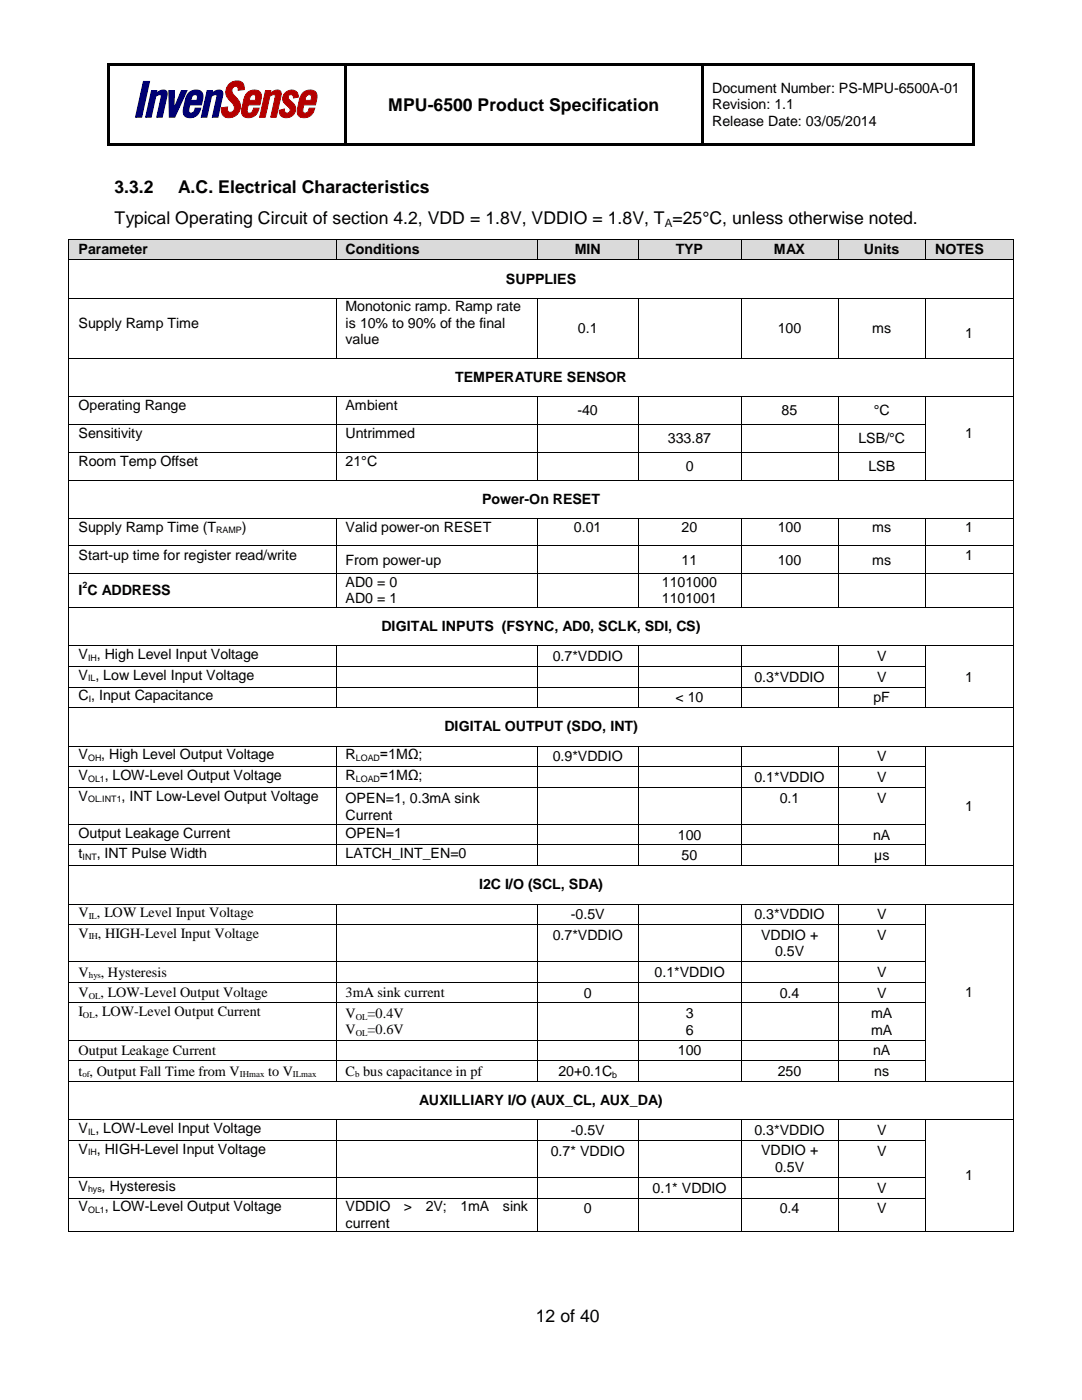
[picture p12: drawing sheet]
<svg xmlns="http://www.w3.org/2000/svg" width="216mm" height="279mm" viewBox="0 0 216 279" stroke-linecap="round" stroke-linejoin="round" font-family="sans-serif">
<g fill="#000">
<path d="M21.4 12.7h.5v.6h-.5z" fill-rule="evenodd"/>
<path d="M21.4 12.7h.5v.5h-.5z" fill-rule="evenodd"/>
<path d="M21.9 12.7h46.8v.5h-46.8z" fill-rule="evenodd"/>
<path d="M68.7 12.7h.5v.5h-.5z" fill-rule="evenodd"/>
<path d="M69.2 12.7h70.8v.5h-70.8z" fill-rule="evenodd"/>
<path d="M140 12.7h.5v.5h-.5z" fill-rule="evenodd"/>
<path d="M140.5 12.7h53.5v.5h-53.5z" fill-rule="evenodd"/>
<path d="M194 12.7h.5v.6h-.5z" fill-rule="evenodd"/>
<path d="M194 12.7h.5v.5h-.5z" fill-rule="evenodd"/>
<path d="M21.4 13.3h.5v15.3h-.5z" fill-rule="evenodd"/>
<path d="M21.4 28.6h.5v.5h-.5z" fill-rule="evenodd"/>
<path d="M21.4 28.6h.5v.5h-.5z" fill-rule="evenodd"/>
<path d="M21.9 28.6h46.8v.5h-46.8z" fill-rule="evenodd"/>
<path d="M68.7 13.3h.5v15.3h-.5z" fill-rule="evenodd"/>
<path d="M68.7 28.6h.5v.5h-.5z" fill-rule="evenodd"/>
<path d="M69.2 28.6h70.8v.5h-70.8z" fill-rule="evenodd"/>
<path d="M140 13.3h.5v15.3h-.5z" fill-rule="evenodd"/>
<path d="M140 28.6h.5v.5h-.5z" fill-rule="evenodd"/>
<path d="M140.5 28.6h53.5v.5h-53.5z" fill-rule="evenodd"/>
<path d="M194 13.3h.5v15.3h-.5z" fill-rule="evenodd"/>
<path d="M194 28.6h.5v.5h-.5z" fill-rule="evenodd"/>
<path d="M194 28.6h.5v.5h-.5z" fill-rule="evenodd"/>
</g>
<path d="M68.7 13.2l.5 .1zM140 13.2l.5 .1z" fill="#000"/>
<g fill="#dadada">
<path d="M13.8 47.8h1.9v3.9h-1.9z" fill-rule="evenodd"/>
<path d="M65.2 47.8h1.8v3.9h-1.8z" fill-rule="evenodd"/>
<path d="M67.1 47.8h1.9v3.9h-1.9z" fill-rule="evenodd"/>
<path d="M105.3 47.8h1.8v3.9h-1.8z" fill-rule="evenodd"/>
<path d="M107.3 47.8h1.8v3.9h-1.8z" fill-rule="evenodd"/>
<path d="M125.4 47.8h1.9v3.9h-1.9z" fill-rule="evenodd"/>
<path d="M127.4 47.8h1.8v3.9h-1.8z" fill-rule="evenodd"/>
<path d="M146 47.8h1.8v3.9h-1.8z" fill-rule="evenodd"/>
<path d="M148 47.8h1.8v3.9h-1.8z" fill-rule="evenodd"/>
<path d="M165.3 47.8h1.8v3.9h-1.8z" fill-rule="evenodd"/>
<path d="M167.3 47.8h1.8v3.9h-1.8z" fill-rule="evenodd"/>
<path d="M182.8 47.8h1.8v3.9h-1.8z" fill-rule="evenodd"/>
<path d="M184.8 47.8h1.8v3.9h-1.8z" fill-rule="evenodd"/>
<path d="M200.2 47.8h1.9v3.9h-1.9z" fill-rule="evenodd"/>
</g>
<g fill="#dadada">
<path d="M15.7 47.8h49.5v3.9h-49.5z"/>
<path d="M69 47.8h36.3v3.9h-36.3z"/>
<path d="M109.1 47.8h16.3v3.9h-16.3z"/>
<path d="M129.2 47.8h16.8v3.9h-16.8z"/>
<path d="M149.8 47.8h15.5v3.9h-15.5z"/>
<path d="M169.1 47.8h13.7v3.9h-13.7z"/>
<path d="M186.6 47.8h13.6v3.9h-13.6z"/>
</g>
<g fill="#000">
<path d="M13.7 47.6h.1v.2h-.1zM13.7 51.7h.1v.2h-.1zM13.7 59.4h.1v.2h-.1zM67 47.6h.1v.2h-.1zM67 51.7h.1v.2h-.1zM67 59.4h.1v.2h-.1zM107.1 47.6h.2v.2h-.2zM107.1 51.7h.2v.2h-.2zM107.1 59.4h.2v.2h-.2zM127.3 47.6h.1v.2h-.1zM127.3 51.7h.1v.2h-.1zM127.3 59.4h.1v.2h-.1z"/>
<path d="M147.8 47.6h.2v.2h-.2zM147.8 51.7h.2v.2h-.2zM147.8 59.4h.2v.2h-.2zM167.1 47.6h.2v.2h-.2zM167.1 51.7h.2v.2h-.2zM167.1 59.4h.2v.2h-.2zM184.6 47.6h.2v.2h-.2zM184.6 51.7h.2v.2h-.2zM184.6 59.4h.2v.2h-.2zM202.1 47.6h.1v.2h-.1zM202.1 51.7h.1v.2h-.1zM202.1 59.4h.1v.2h-.1z"/>
<path d="M13.7 71.4h.1v.2h-.1zM13.7 79.1h.1v.1h-.1zM67 71.4h.1v.2h-.1zM67 79.1h.1v.1h-.1zM107.1 71.4h.2v.2h-.2zM107.1 79.1h.2v.1h-.2zM127.3 71.4h.1v.2h-.1zM127.3 79.1h.1v.1h-.1zM147.8 71.4h.2v.2h-.2zM147.8 79.1h.2v.1h-.2zM167.1 71.4h.2v.2h-.2zM167.1 79.1h.2v.1h-.2z"/>
<path d="M184.6 71.4h.2v.2h-.2zM184.6 79.1h.2v.1h-.2zM202.1 71.4h.1v.2h-.1zM202.1 79.1h.1v.1h-.1zM13.7 84.6h.1v.2h-.1zM13.7 90.2h.1v.1h-.1zM13.7 95.7h.1v.2h-.1zM67 84.6h.1v.2h-.1zM67 90.2h.1v.1h-.1zM67 95.7h.1v.2h-.1zM107.1 84.6h.2v.2h-.2zM107.1 90.2h.2v.1h-.2z"/>
<path d="M107.1 95.7h.2v.2h-.2zM127.3 84.6h.1v.2h-.1zM127.3 90.2h.1v.1h-.1zM127.3 95.7h.1v.2h-.1zM147.8 84.6h.2v.2h-.2zM147.8 90.2h.2v.1h-.2zM147.8 95.7h.2v.2h-.2zM167.1 84.6h.2v.2h-.2zM167.1 90.2h.2v.1h-.2zM167.1 95.7h.2v.2h-.2zM184.6 84.6h.2v.2h-.2zM184.6 90.2h.2v.1h-.2z"/>
<path d="M184.6 95.7h.2v.2h-.2zM202.1 84.6h.1v.2h-.1zM202.1 90.2h.1v.1h-.1zM202.1 95.7h.1v.2h-.1zM13.7 103.4h.1v.1h-.1zM13.7 108.9h.1v.2h-.1zM13.7 114.4h.1v.2h-.1zM67 103.4h.1v.1h-.1zM67 108.9h.1v.2h-.1zM67 114.4h.1v.2h-.1zM107.1 103.4h.2v.1h-.2zM107.1 108.9h.2v.2h-.2z"/>
<path d="M107.1 114.4h.2v.2h-.2zM127.3 103.4h.1v.1h-.1zM127.3 108.9h.1v.2h-.1zM127.3 114.4h.1v.2h-.1zM147.8 103.4h.2v.1h-.2zM147.8 108.9h.2v.2h-.2zM147.8 114.4h.2v.2h-.2zM167.1 103.4h.2v.1h-.2zM167.1 108.9h.2v.2h-.2zM167.1 114.4h.2v.2h-.2zM184.6 103.4h.2v.1h-.2zM184.6 108.9h.2v.2h-.2z"/>
<path d="M184.6 114.4h.2v.2h-.2zM202.1 103.4h.1v.1h-.1zM202.1 108.9h.1v.2h-.1zM202.1 114.4h.1v.2h-.1zM13.7 121.1h.1v.2h-.1zM13.7 128.8h.1v.1h-.1zM13.7 132.9h.1v.2h-.1zM13.7 137h.1v.2h-.1zM67 121.1h.1v.2h-.1zM67 128.8h.1v.1h-.1zM67 132.9h.1v.2h-.1zM67 137h.1v.2h-.1z"/>
<path d="M107.1 121.1h.2v.2h-.2zM107.1 128.8h.2v.1h-.2zM107.1 132.9h.2v.2h-.2zM107.1 137h.2v.2h-.2zM127.3 121.1h.1v.2h-.1zM127.3 128.8h.1v.1h-.1zM127.3 132.9h.1v.2h-.1zM127.3 137h.1v.2h-.1zM147.8 121.1h.2v.2h-.2zM147.8 128.8h.2v.1h-.2zM147.8 132.9h.2v.2h-.2zM147.8 137h.2v.2h-.2z"/>
<path d="M167.1 121.1h.2v.2h-.2zM167.1 128.8h.2v.1h-.2zM167.1 132.9h.2v.2h-.2zM167.1 137h.2v.2h-.2zM184.6 121.1h.2v.2h-.2zM184.6 128.8h.2v.1h-.2zM184.6 132.9h.2v.2h-.2zM184.6 137h.2v.2h-.2zM202.1 121.1h.1v.2h-.1zM202.1 128.8h.1v.1h-.1zM202.1 132.9h.1v.2h-.1zM202.1 137h.1v.2h-.1z"/>
<path d="M13.7 141.1h.1v.2h-.1zM13.7 148.8h.1v.2h-.1zM13.7 152.9h.1v.2h-.1zM13.7 157.1h.1v.1h-.1zM67 141.1h.1v.2h-.1zM67 148.8h.1v.2h-.1zM67 152.9h.1v.2h-.1zM67 157.1h.1v.1h-.1zM107.1 141.1h.2v.2h-.2zM107.1 148.8h.2v.2h-.2zM107.1 152.9h.2v.2h-.2zM107.1 157.1h.2v.1h-.2z"/>
<path d="M127.3 141.1h.1v.2h-.1zM127.3 148.8h.1v.2h-.1zM127.3 152.9h.1v.2h-.1zM127.3 157.1h.1v.1h-.1zM147.8 141.1h.2v.2h-.2zM147.8 148.8h.2v.2h-.2zM147.8 152.9h.2v.2h-.2zM147.8 157.1h.2v.1h-.2zM167.1 141.1h.2v.2h-.2zM167.1 148.8h.2v.2h-.2zM167.1 152.9h.2v.2h-.2zM167.1 157.1h.2v.1h-.2z"/>
<path d="M184.6 141.1h.2v.2h-.2zM184.6 148.8h.2v.2h-.2zM184.6 152.9h.2v.2h-.2zM184.6 157.1h.2v.1h-.2zM202.1 141.1h.1v.2h-.1zM202.1 148.8h.1v.2h-.1zM202.1 152.9h.1v.2h-.1zM202.1 157.1h.1v.1h-.1zM13.7 164.4h.1v.2h-.1zM13.7 168.5h.1v.2h-.1zM13.7 172.7h.1v.1h-.1zM67 164.4h.1v.2h-.1z"/>
<path d="M67 168.5h.1v.2h-.1zM67 172.7h.1v.1h-.1zM107.1 164.4h.2v.2h-.2zM107.1 168.5h.2v.2h-.2zM107.1 172.7h.2v.1h-.2zM127.3 164.4h.1v.2h-.1zM127.3 168.5h.1v.2h-.1zM127.3 172.7h.1v.1h-.1zM147.8 164.4h.2v.2h-.2zM147.8 168.5h.2v.2h-.2zM147.8 172.7h.2v.1h-.2zM167.1 164.4h.2v.2h-.2z"/>
<path d="M167.1 168.5h.2v.2h-.2zM167.1 172.7h.2v.1h-.2zM184.6 164.4h.2v.2h-.2zM184.6 168.5h.2v.2h-.2zM184.6 172.7h.2v.1h-.2zM202.1 164.4h.1v.2h-.1zM202.1 168.5h.1v.2h-.1zM202.1 172.7h.1v.1h-.1zM13.7 180.3h.1v.2h-.1zM13.7 184.4h.1v.2h-.1zM13.7 191.8h.1v.2h-.1zM13.7 196h.1v.1h-.1z"/>
<path d="M67 180.3h.1v.2h-.1zM67 184.4h.1v.2h-.1zM67 191.8h.1v.2h-.1zM67 196h.1v.1h-.1zM107.1 180.3h.2v.2h-.2zM107.1 184.4h.2v.2h-.2zM107.1 191.8h.2v.2h-.2zM107.1 196h.2v.1h-.2zM127.3 180.3h.1v.2h-.1zM127.3 184.4h.1v.2h-.1zM127.3 191.8h.1v.2h-.1zM127.3 196h.1v.1h-.1z"/>
<path d="M147.8 180.3h.2v.2h-.2zM147.8 184.4h.2v.2h-.2zM147.8 191.8h.2v.2h-.2zM147.8 196h.2v.1h-.2zM167.1 180.3h.2v.2h-.2zM167.1 184.4h.2v.2h-.2zM167.1 191.8h.2v.2h-.2zM167.1 196h.2v.1h-.2zM184.6 180.3h.2v.2h-.2zM184.6 184.4h.2v.2h-.2zM184.6 191.8h.2v.2h-.2zM184.6 196h.2v.1h-.2z"/>
<path d="M202.1 180.3h.1v.2h-.1zM202.1 184.4h.1v.2h-.1zM202.1 191.8h.1v.2h-.1zM202.1 196h.1v.1h-.1zM13.7 200.1h.1v.1h-.1zM13.7 207.5h.1v.1h-.1zM13.7 211.6h.1v.2h-.1zM13.7 215.7h.1v.2h-.1zM67 200.1h.1v.1h-.1zM67 207.5h.1v.1h-.1zM67 211.6h.1v.2h-.1zM67 215.7h.1v.2h-.1z"/>
<path d="M107.1 200.1h.2v.1h-.2zM107.1 207.5h.2v.1h-.2zM107.1 211.6h.2v.2h-.2zM107.1 215.7h.2v.2h-.2zM127.3 200.1h.1v.1h-.1zM127.3 207.5h.1v.1h-.1zM127.3 211.6h.1v.2h-.1zM127.3 215.7h.1v.2h-.1zM147.8 200.1h.2v.1h-.2zM147.8 207.5h.2v.1h-.2zM147.8 211.6h.2v.2h-.2zM147.8 215.7h.2v.2h-.2z"/>
<path d="M167.1 200.1h.2v.1h-.2zM167.1 207.5h.2v.1h-.2zM167.1 211.6h.2v.2h-.2zM167.1 215.7h.2v.2h-.2zM184.6 200.1h.2v.1h-.2zM184.6 207.5h.2v.1h-.2zM184.6 211.6h.2v.2h-.2zM184.6 215.7h.2v.2h-.2zM202.1 200.1h.1v.1h-.1zM202.1 207.5h.1v.1h-.1zM202.1 211.6h.1v.2h-.1zM202.1 215.7h.1v.2h-.1z"/>
<path d="M13.7 223.4h.1v.1h-.1zM13.7 227.5h.1v.2h-.1zM13.7 234.9h.1v.1h-.1zM13.7 239h.1v.2h-.1zM67 223.4h.1v.1h-.1zM67 227.5h.1v.2h-.1zM67 234.9h.1v.1h-.1zM67 239h.1v.2h-.1zM107.1 223.4h.2v.1h-.2zM107.1 227.5h.2v.2h-.2zM107.1 234.9h.2v.1h-.2zM107.1 239h.2v.2h-.2z"/>
<path d="M127.3 223.4h.1v.1h-.1zM127.3 227.5h.1v.2h-.1zM127.3 234.9h.1v.1h-.1zM127.3 239h.1v.2h-.1zM147.8 223.4h.2v.1h-.2zM147.8 227.5h.2v.2h-.2zM147.8 234.9h.2v.1h-.2zM147.8 239h.2v.2h-.2zM167.1 223.4h.2v.1h-.2zM167.1 227.5h.2v.2h-.2zM167.1 234.9h.2v.1h-.2zM167.1 239h.2v.2h-.2z"/>
<path d="M184.6 223.4h.2v.1h-.2zM184.6 227.5h.2v.2h-.2zM184.6 234.9h.2v.1h-.2zM184.6 239h.2v.2h-.2zM202.1 223.4h.1v.1h-.1zM202.1 227.5h.1v.2h-.1zM202.1 234.9h.1v.1h-.1zM202.1 239h.1v.2h-.1zM13.7 245.7h.1v.1h-.1zM67 245.7h.1v.1h-.1zM107.1 245.7h.2v.1h-.2zM127.3 245.7h.1v.1h-.1z"/>
<path d="M147.8 245.7h.2v.1h-.2zM167.1 245.7h.2v.1h-.2zM184.6 245.7h.2v.1h-.2zM202.1 245.7h.1v.1h-.1z"/>
</g>
<g fill="none" stroke="#000" stroke-width=".2">
<path d="M13.8 47.8v3.9M13.8 51.9v7.5M13.8 59.6v11.8M13.8 47.7h53.2M13.8 51.8h53.2M13.8 59.5h53.2M67.1 47.8v3.9M67.1 59.6v11.8M67.1 47.7h40M67.1 51.8h40M67.1 59.5h40M107.2 47.8v3.9"/>
<path d="M107.2 59.6v11.8M107.3 47.7h20M107.3 51.8h20M107.3 59.5h20M127.3 47.8v3.9M127.3 59.6v11.8M127.4 47.7h20.4M127.4 51.8h20.4M127.4 59.5h20.4M147.9 47.8v3.9M147.9 59.6v11.8M148 47.7h19.1"/>
<path d="M148 51.8h19.1M148 59.5h19.1M167.2 47.8v3.9M167.2 59.6v11.8M167.3 47.7h17.3M167.3 51.8h17.3M167.3 59.5h17.3M184.7 47.8v3.9M184.7 59.6v11.8M184.8 47.7h17.3M184.8 51.8h17.3M184.8 59.5h17.3"/>
<path d="M202.1 47.8v3.9M202.1 51.9v7.5M202.1 59.6v11.8M13.8 71.6v7.5M13.8 79.2v5.4M13.8 71.5h53.2M13.8 79.2h53.2M67.1 79.2v5.4M67.1 71.5h40M67.1 79.2h40M107.2 79.2v5.4M107.3 71.5h20"/>
<path d="M107.3 79.2h20M127.3 79.2v5.4M127.4 71.5h20.4M127.4 79.2h20.4M147.9 79.2v5.4M148 71.5h19.1M148 79.2h19.1M167.2 79.2v5.4M167.3 71.5h17.3M167.3 79.2h17.3M184.7 79.2v5.4M184.8 71.5h17.3"/>
<path d="M184.8 79.2h17.3M202.1 71.6v7.5M202.1 79.2v5.4M13.8 84.8v5.4M13.8 90.3v5.4M13.8 95.9v7.5M13.8 84.7h53.2M13.8 90.3h53.2M13.8 95.8h53.2M67.1 84.8v5.4M67.1 90.3v5.4M67.1 84.7h40"/>
<path d="M67.1 90.3h40M67.1 95.8h40M107.2 84.8v5.4M107.2 90.3v5.4M107.3 84.7h20M107.3 90.3h20M107.3 95.8h20M127.3 84.8v5.4M127.3 90.3v5.4M127.4 84.7h20.4M127.4 90.3h20.4M127.4 95.8h20.4"/>
<path d="M147.9 84.8v5.4M147.9 90.3v5.4M148 84.7h19.1M148 90.3h19.1M148 95.8h19.1M167.2 84.8v5.4M167.2 90.3v5.4M167.3 84.7h17.3M167.3 90.3h17.3M167.3 95.8h17.3M184.7 84.8v5.4M184.7 90.3v5.4"/>
<path d="M184.8 95.8h17.3M202.1 84.8v5.4M202.1 90.3v5.4M202.1 95.9v7.5M13.8 103.5v5.4M13.8 109.1v5.3M13.8 114.6v6.5M13.8 103.5h53.2M13.8 109h53.2M13.8 114.5h53.2M67.1 103.5v5.4M67.1 109.1v5.3"/>
<path d="M67.1 114.6v6.5M67.1 103.5h40M67.1 109h40M67.1 114.5h40M107.2 103.5v5.4M107.2 109.1v5.3M107.2 114.6v6.5M107.3 103.5h20M107.3 109h20M107.3 114.5h20M127.3 103.5v5.4M127.3 109.1v5.3"/>
<path d="M127.3 114.6v6.5M127.4 103.5h20.4M127.4 109h20.4M127.4 114.5h20.4M147.9 103.5v5.4M147.9 109.1v5.3M147.9 114.6v6.5M148 103.5h19.1M148 109h19.1M148 114.5h19.1M167.2 103.5v5.4M167.2 109.1v5.3"/>
<path d="M167.2 114.6v6.5M167.3 103.5h17.3M167.3 109h17.3M167.3 114.5h17.3M184.7 103.5v5.4M184.7 109.1v5.3M184.7 114.6v6.5M184.8 103.5h17.3M184.8 109h17.3M184.8 114.5h17.3M202.1 103.5v5.4M202.1 109.1v5.3"/>
<path d="M202.1 114.6v6.5M13.8 121.3v7.5M13.8 128.9v4M13.8 133.1v3.9M13.8 137.2v3.9M13.8 121.2h53.2M13.8 128.9h53.2M13.8 133h53.2M13.8 137.1h53.2M67.1 128.9v4M67.1 133.1v3.9M67.1 137.2v3.9"/>
<path d="M67.1 121.2h40M67.1 128.9h40M67.1 133h40M67.1 137.1h40M107.2 128.9v4M107.2 133.1v3.9M107.2 137.2v3.9M107.3 121.2h20M107.3 128.9h20M107.3 133h20M107.3 137.1h20M127.3 128.9v4"/>
<path d="M127.3 133.1v3.9M127.3 137.2v3.9M127.4 121.2h20.4M127.4 128.9h20.4M127.4 133h20.4M127.4 137.1h20.4M147.9 128.9v4M147.9 133.1v3.9M147.9 137.2v3.9M148 121.2h19.1M148 128.9h19.1M148 133h19.1"/>
<path d="M148 137.1h19.1M167.2 128.9v4M167.2 133.1v3.9M167.2 137.2v3.9M167.3 121.2h17.3M167.3 128.9h17.3M167.3 133h17.3M167.3 137.1h17.3M184.7 128.9v4M184.7 133.1v3.9M184.7 137.2v3.9M184.8 121.2h17.3"/>
<path d="M184.8 128.9h17.3M202.1 121.3v7.5M202.1 128.9v4M202.1 133.1v3.9M202.1 137.2v3.9M13.8 141.3v7.5M13.8 149v3.9M13.8 153.1v4M13.8 157.2v7.2M13.8 141.2h53.2M13.8 148.9h53.2M13.8 153h53.2"/>
<path d="M13.8 157.1h53.2M67.1 149v3.9M67.1 153.1v4M67.1 157.2v7.2M67.1 141.2h40M67.1 148.9h40M67.1 153h40M67.1 157.1h40M107.2 149v3.9M107.2 153.1v4M107.2 157.2v7.2M107.3 141.2h20"/>
<path d="M107.3 148.9h20M107.3 153h20M107.3 157.1h20M127.3 149v3.9M127.3 153.1v4M127.3 157.2v7.2M127.4 141.2h20.4M127.4 148.9h20.4M127.4 153h20.4M127.4 157.1h20.4M147.9 149v3.9M147.9 153.1v4"/>
<path d="M147.9 157.2v7.2M148 141.2h19.1M148 148.9h19.1M148 153h19.1M148 157.1h19.1M167.2 149v3.9M167.2 153.1v4M167.2 157.2v7.2M167.3 141.2h17.3M167.3 148.9h17.3M167.3 153h17.3M167.3 157.1h17.3"/>
<path d="M184.7 149v3.9M184.7 153.1v4M184.7 157.2v7.2M184.8 141.2h17.3M184.8 148.9h17.3M202.1 141.3v7.5M202.1 149v3.9M202.1 153.1v4M202.1 157.2v7.2M13.8 164.6v3.9M13.8 168.7v4M13.8 172.8v7.5"/>
<path d="M13.8 164.5h53.2M13.8 168.6h53.2M13.8 172.8h53.2M67.1 164.6v3.9M67.1 168.7v4M67.1 164.5h40M67.1 168.6h40M67.1 172.8h40M107.2 164.6v3.9M107.2 168.7v4M107.3 164.5h20M107.3 168.6h20"/>
<path d="M107.3 172.8h20M127.3 164.6v3.9M127.3 168.7v4M127.4 164.5h20.4M127.4 168.6h20.4M127.4 172.8h20.4M147.9 164.6v3.9M147.9 168.7v4M148 164.5h19.1M148 168.6h19.1M148 172.8h19.1M167.2 164.6v3.9"/>
<path d="M167.2 168.7v4M167.3 164.5h17.3M167.3 168.6h17.3M167.3 172.8h17.3M184.7 164.6v3.9M184.7 168.7v4M184.8 172.8h17.3M202.1 164.6v3.9M202.1 168.7v4M202.1 172.8v7.5M13.8 180.5v3.9M13.8 184.6v7.2"/>
<path d="M13.8 192v4M13.8 196.1v4M13.8 180.4h53.2M13.8 184.5h53.2M13.8 191.9h53.2M13.8 196h53.2M67.1 180.5v3.9M67.1 184.6v7.2M67.1 192v4M67.1 196.1v4M67.1 180.4h40M67.1 184.5h40"/>
<path d="M67.1 191.9h40M67.1 196h40M107.2 180.5v3.9M107.2 184.6v7.2M107.2 192v4M107.2 196.1v4M107.3 180.4h20M107.3 184.5h20M107.3 191.9h20M107.3 196h20M127.3 180.5v3.9M127.3 184.6v7.2"/>
<path d="M127.3 192v4M127.3 196.1v4M127.4 180.4h20.4M127.4 184.5h20.4M127.4 191.9h20.4M127.4 196h20.4M147.9 180.5v3.9M147.9 184.6v7.2M147.9 192v4M147.9 196.1v4M148 180.4h19.1M148 184.5h19.1"/>
<path d="M148 191.9h19.1M148 196h19.1M167.2 180.5v3.9M167.2 184.6v7.2M167.2 192v4M167.2 196.1v4M167.3 180.4h17.3M167.3 184.5h17.3M167.3 191.9h17.3M167.3 196h17.3M184.7 180.5v3.9M184.7 184.6v7.2"/>
<path d="M184.7 192v4M184.7 196.1v4M184.8 180.4h17.3M202.1 180.5v3.9M202.1 184.6v7.2M202.1 192v4M202.1 196.1v4M13.8 200.2v7.3M13.8 207.6v4M13.8 211.8v3.9M13.8 215.9v7.5M13.8 200.2h53.2"/>
<path d="M13.8 207.6h53.2M13.8 211.7h53.2M13.8 215.8h53.2M67.1 200.2v7.3M67.1 207.6v4M67.1 211.8v3.9M67.1 200.2h40M67.1 207.6h40M67.1 211.7h40M67.1 215.8h40M107.2 200.2v7.3M107.2 207.6v4"/>
<path d="M107.2 211.8v3.9M107.3 200.2h20M107.3 207.6h20M107.3 211.7h20M107.3 215.8h20M127.3 200.2v7.3M127.3 207.6v4M127.3 211.8v3.9M127.4 200.2h20.4M127.4 207.6h20.4M127.4 211.7h20.4M127.4 215.8h20.4"/>
<path d="M147.9 200.2v7.3M147.9 207.6v4M147.9 211.8v3.9M148 200.2h19.1M148 207.6h19.1M148 211.7h19.1M148 215.8h19.1M167.2 200.2v7.3M167.2 207.6v4M167.2 211.8v3.9M167.3 200.2h17.3M167.3 207.6h17.3"/>
<path d="M167.3 211.7h17.3M167.3 215.8h17.3M184.7 200.2v7.3M184.7 207.6v4M184.7 211.8v3.9M184.8 215.8h17.3M202.1 200.2v7.3M202.1 207.6v4M202.1 211.8v3.9M202.1 215.9v7.5M13.8 223.5v4M13.8 227.7v7.2"/>
<path d="M13.8 235v4M13.8 239.2v6.5M13.8 223.4h53.2M13.8 227.6h53.2M13.8 234.9h53.2M13.8 239.1h53.2M67.1 223.5v4M67.1 227.7v7.2M67.1 235v4M67.1 239.2v6.5M67.1 223.4h40M67.1 227.6h40"/>
<path d="M67.1 234.9h40M67.1 239.1h40M107.2 223.5v4M107.2 227.7v7.2M107.2 235v4M107.2 239.2v6.5M107.3 223.4h20M107.3 227.6h20M107.3 234.9h20M107.3 239.1h20M127.3 223.5v4M127.3 227.7v7.2"/>
<path d="M127.3 235v4M127.3 239.2v6.5M127.4 223.4h20.4M127.4 227.6h20.4M127.4 234.9h20.4M127.4 239.1h20.4M147.9 223.5v4M147.9 227.7v7.2M147.9 235v4M147.9 239.2v6.5M148 223.4h19.1M148 227.6h19.1"/>
<path d="M148 234.9h19.1M148 239.1h19.1M167.2 223.5v4M167.2 227.7v7.2M167.2 235v4M167.2 239.2v6.5M167.3 223.4h17.3M167.3 227.6h17.3M167.3 234.9h17.3M167.3 239.1h17.3M184.7 223.5v4M184.7 227.7v7.2"/>
<path d="M184.7 235v4M184.7 239.2v6.5M184.8 223.4h17.3M202.1 223.5v4M202.1 227.7v7.2M202.1 235v4M202.1 239.2v6.5M13.8 245.7h53.2M67.1 245.7h40M107.3 245.7h20M127.4 245.7h20.4M148 245.7h19.1"/>
<path d="M167.3 245.7h17.3M184.8 245.7h17.3"/>
</g>
<path d="M28.6 16.2h1.2l-1.5 7.2h-1.3z" fill="#000073"/>
<path d="M28.6 16.2h1.2l-1.5 7.2h-1.3z" fill="none" stroke="#000073" stroke-width=".2"/>
<path d="M30.2 18.1h1.1l-.1 .5a1.57 1.57 0 0 1 2.1-.3v.8l-.9 4.3h-1.1l.9-4.1a.46 .46 0 0 0-.4-.5 .46 .46 0 0 0-.5 .3l-.2 .1-.9 4.2h-1.1z" fill="#000073"/>
<path d="M30.2 18.1h1.1l-.1 .5a1.57 1.57 0 0 1 2.1-.3v.8l-.9 4.3h-1.1l.9-4.1a.46 .46 0 0 0-.4-.5 .46 .46 0 0 0-.5 .3l-.2 .1-.9 4.2h-1.1z" fill="none" stroke="#000073" stroke-width=".2"/>
<path d="M33.7 18.1h1.1l-.1 3.5 1.5-3.5h1.1l-2.4 5.3h-1.1z" fill="#000073"/>
<path d="M33.7 18.1h1.1l-.1 3.5 1.5-3.5h1.1l-2.4 5.3h-1.1z" fill="none" stroke="#000073" stroke-width=".2"/>
<path d="M37.7 18.5a1.74 1.74 0 0 1 2.7 .2l.1 1-.3 1.2h-2.3l-.2 .8a.61 .61 0 0 0 .4 .9 .61 .61 0 0 0 .7-.6l.1-.4h1.2a1.99 1.99 0 0 1-1.3 1.7 1.99 1.99 0 0 1-2.1-.4l-.1-.6v-.8l.6-2.2zM38.4 19.1l-.3 .9h1.2l.1-.2a.57 .57 0 0 0-.2-.8 .57 .57 0 0 0-.8 .1z" fill="#000073"/>
<path d="M37.7 18.5a1.74 1.74 0 0 1 2.7 .2l.1 1-.3 1.2h-2.3l-.2 .8a.61 .61 0 0 0 .4 .9 .61 .61 0 0 0 .7-.6l.1-.4h1.2a1.99 1.99 0 0 1-1.3 1.7 1.99 1.99 0 0 1-2.1-.4l-.1-.6v-.8l.6-2.2zM38.4 19.1a.57 .57 0 0 1 .8-.1 .57 .57 0 0 1 .2 .8l-.1 .2h-1.2z" fill="none" stroke="#000073" stroke-width=".2"/>
<path d="M41.3 18.1h1.1l-.1 .5a1.56 1.56 0 0 1 2.1-.3l.1 .5-1 4.6h-1.1l.9-4.1v-.3l-.3-.1-.8 .3-.9 4.2h-1.1z" fill="#000073"/>
<path d="M41.3 18.1h1.1l-.1 .5a1.56 1.56 0 0 1 2.1-.3l.1 .5-1 4.6h-1.1l.9-4.1v-.3l-.3-.1-.8 .3-.9 4.2h-1.1z" fill="none" stroke="#000073" stroke-width=".2"/>
<path d="M45.8 16.7a1.86 1.86 0 0 1 2.8 .1l.1 1.1-1.2 .1a.64 .64 0 0 0-.5-.8 .64 .64 0 0 0-.7 .7 2.73 2.73 0 0 0 1.1 1.9 2.18 2.18 0 0 1 0 3 2.18 2.18 0 0 1-2.9 .2l-.3-.7v-.8l1.2-.2a.74 .74 0 0 0 .6 1.1 .74 .74 0 0 0 .8-.9 5.8 5.8 0 0 0-1.5-2.2 2.21 2.21 0 0 1 .5-2.6z" fill="#b50000"/>
<path d="M45.8 16.7a1.86 1.86 0 0 1 2.8 .1l.1 1.1-1.2 .1a.64 .64 0 0 0-.5-.8 .64 .64 0 0 0-.7 .7 2.73 2.73 0 0 0 1.1 1.9 2.18 2.18 0 0 1 0 3 2.18 2.18 0 0 1-2.9 .2l-.3-.7v-.8l1.2-.2a.74 .74 0 0 0 .6 1.1 .74 .74 0 0 0 .8-.9 5.8 5.8 0 0 0-1.5-2.2 2.21 2.21 0 0 1 .5-2.6z" fill="none" stroke="#b50000" stroke-width=".2"/>
<path d="M49.3 18.5a1.74 1.74 0 0 1 2.8 .2v1l-.3 1.2h-2.3l-.1 .8a.61 .61 0 0 0 .3 .9 .61 .61 0 0 0 .8-.6l.1-.4h1.1a1.99 1.99 0 0 1-1.2 1.7 1.99 1.99 0 0 1-2.1-.4l-.2-.6 .1-.8 .5-2.2zM50.1 19.1l-.4 .9h1.2l.1-.2a.57 .57 0 0 0-.1-.8 .57 .57 0 0 0-.8 .1z" fill="#b50000"/>
<path d="M49.3 18.5a1.74 1.74 0 0 1 2.8 .2v1l-.3 1.2h-2.3l-.1 .8a.61 .61 0 0 0 .3 .9 .61 .61 0 0 0 .8-.6l.1-.4h1.1a1.99 1.99 0 0 1-1.2 1.7 1.99 1.99 0 0 1-2.1-.4l-.2-.6 .1-.8 .5-2.2zM50.1 19.1a.57 .57 0 0 1 .8-.1 .57 .57 0 0 1 .1 .8l-.1 .2h-1.2z" fill="none" stroke="#b50000" stroke-width=".2"/>
<path d="M53 18.1h1l-.1 .5a1.57 1.57 0 0 1 2.1-.3l.1 .8-1 4.3h-1.1l.9-4.1a.46 .46 0 0 0-.3-.5 .46 .46 0 0 0-.5 .3l-.3 .1-.9 4.2h-1.1z" fill="#b50000"/>
<path d="M53 18.1h1l-.1 .5a1.57 1.57 0 0 1 2.1-.3l.1 .8-1 4.3h-1.1l.9-4.1a.46 .46 0 0 0-.3-.5 .46 .46 0 0 0-.5 .3l-.3 .1-.9 4.2h-1.1z" fill="none" stroke="#b50000" stroke-width=".2"/>
<path d="M56.9 18.6a1.47 1.47 0 0 1 1.5-.6 1.47 1.47 0 0 1 1.1 1.1v.3l-.9 .1a.57 .57 0 0 0-.5-.6 .57 .57 0 0 0-.6 .4 .57 .57 0 0 0 .3 .7l.2 .1a1.76 1.76 0 0 1 .6 2.7 1.76 1.76 0 0 1-2.7 0l-.2-.8 1.1-.3a.62 .62 0 0 0 .3 .8 .62 .62 0 0 0 .8-.3 .62 .62 0 0 0-.3-.8l-.3-.3a1.58 1.58 0 0 1-.4-2.5z" fill="#b50000"/>
<path d="M56.9 18.6a1.47 1.47 0 0 1 1.5-.6 1.47 1.47 0 0 1 1.1 1.1v.3l-.9 .1a.57 .57 0 0 0-.5-.6 .57 .57 0 0 0-.6 .4 .57 .57 0 0 0 .3 .7l.2 .1a1.75 1.75 0 0 1 .6 2.7 1.75 1.75 0 0 1-2.7 0l-.2-.8 1.1-.3a.62 .62 0 0 0 .3 .8 .62 .62 0 0 0 .8-.3 .62 .62 0 0 0-.3-.8l-.3-.3a1.58 1.58 0 0 1-.4-2.5z" fill="none" stroke="#b50000" stroke-width=".2"/>
<path d="M60.4 18.5a1.72 1.72 0 0 1 2.8 .2l.1 .7-.4 1.5h-2.3l-.1 .8a.61 .61 0 0 0 .3 .9 .61 .61 0 0 0 .8-.6l.1-.4h1.1a1.99 1.99 0 0 1-1.2 1.7 1.99 1.99 0 0 1-2.1-.4l-.2-.8 .4-2.1 .4-1zM61.2 19.1l-.4 .9h1.2l.1-.2a.57 .57 0 0 0-.1-.8 .57 .57 0 0 0-.8 .1z" fill="#b50000"/>
<path d="M60.4 18.5a1.72 1.72 0 0 1 2.8 .2l.1 .7-.4 1.5h-2.3l-.1 .8a.61 .61 0 0 0 .3 .9 .61 .61 0 0 0 .8-.6l.1-.4h1.1a1.99 1.99 0 0 1-1.2 1.7 1.99 1.99 0 0 1-2.1-.4l-.2-.8 .4-2.1 .4-1zM61.2 19.1a.57 .57 0 0 1 .8-.1 .57 .57 0 0 1 .1 .8l-.1 .2h-1.2z" fill="none" stroke="#b50000" stroke-width=".2"/>
<g font-size="3.5">
<text x="77.5" y="22.1">MPU-6500 Product Specification</text>
<text x="22.9" y="38.5">3.3.2</text>
<text x="35.6" y="38.5">A.C. Electrical Characteristics</text>
<text x="22.9" y="44.7">Typical Operating Circuit of section 4.2, VDD = 1.8V, VDDIO = 1.8V, T =25°C, unless otherwise noted.</text>
<text x="106.9" y="263.8">12 of 40</text>
</g>
<g font-size="2.8">
<text x="142.1" y="18.6">Document Number: PS-MPU-6500A-01</text>
<text x="142.1" y="21.8">Revision: 1.1</text>
<text x="142.1" y="25.1">Release Date: 03/05/2014</text>
<text x="15.7" y="50.7">Parameter</text>
<text x="69" y="50.7">Conditions</text>
<text x="114.7" y="50.7">MIN</text>
<text x="134.8" y="50.7">TYP</text>
<text x="154.4" y="50.7">MAX</text>
<text x="172.4" y="50.7">Units</text>
<text x="186.6" y="50.7">NOTES</text>
<text x="101" y="56.6">SUPPLIES</text>
<text x="15.7" y="65.4">Supply Ramp Time</text>
<text x="69" y="62.1">Monotonic ramp. Ramp rate</text>
<text x="69" y="65.4">is 10% to 90% of the final</text>
<text x="69" y="68.7">value</text>
<text x="115.3" y="66.5">0.1</text>
<text x="155.2" y="66.5">100</text>
<text x="174" y="66.5">ms</text>
<text x="192.6" y="67.5">1</text>
<text x="90.8" y="76.3">TEMPERATURE SENSOR</text>
<text x="15.7" y="81.8">Operating Range</text>
<text x="69" y="81.8">Ambient</text>
<text x="115.2" y="82.9">-40</text>
<text x="156" y="82.9">85</text>
<text x="174.3" y="82.9">°C</text>
<text x="15.7" y="87.4">Sensitivity</text>
<text x="69" y="87.4">Untrimmed</text>
<text x="133.3" y="88.4">333.87</text>
<text x="171.3" y="88.4">LSB/°C</text>
<text x="192.6" y="87.4">1</text>
<text x="15.7" y="92.9">Room Temp Offset</text>
<text x="69" y="92.9">21°C</text>
<text x="136.8" y="94">0</text>
<text x="173.3" y="94">LSB</text>
<text x="96.2" y="100.5">Power-On RESET</text>
<text x="15.7" y="106.1">Supply Ramp Time (T</text>
<text x="48.3" y="106.1">)</text>
<text x="69" y="106.1">Valid power-on RESET</text>
<text x="114.5" y="106.1">0.01</text>
<text x="136" y="106.1">20</text>
<text x="155.2" y="106.1">100</text>
<text x="174" y="106.1">ms</text>
<text x="192.6" y="106.1">1</text>
<text x="15.7" y="111.7">Start-up time for register read/write</text>
<text x="69" y="112.7">From power-up</text>
<text x="136" y="112.7">11</text>
<text x="155.2" y="112.7">100</text>
<text x="174" y="112.7">ms</text>
<text x="192.6" y="111.7">1</text>
<text x="15.7" y="118.8">I C ADDRESS</text>
<text x="69" y="117.2">AD0 = 0</text>
<text x="132.1" y="117.2">1101000</text>
<text x="69" y="120.4">AD0 = 1</text>
<text x="76.1" y="125.9">DIGITAL INPUTS (FSYNC, AD0, SCLK, SDI, CS)</text>
<text x="132.1" y="120.4">1101001</text>
<text x="15.7" y="131.5">V , High Level Input Voltage</text>
<text x="110.3" y="131.9">0.7*VDDIO</text>
<text x="175" y="131.9">V</text>
<text x="15.7" y="135.6">V , Low Level Input Voltage</text>
<text x="150.5" y="136">0.3*VDDIO</text>
<text x="175" y="136">V</text>
<text x="192.6" y="136">1</text>
<text x="15.7" y="139.8">C , Input Capacitance</text>
<text x="134.8" y="140.2">&lt; 10</text>
<text x="174.3" y="140.2">pF</text>
<text x="88.7" y="146">DIGITAL OUTPUT (SDO, INT)</text>
<text x="15.7" y="151.6">V</text>
<text x="15.7" y="155.7">V</text>
<text x="20.2" y="151.6">, High Level Output Voltage</text>
<text x="20.9" y="155.7">, LOW-Level Output Voltage</text>
<text x="69" y="151.6">R</text>
<text x="69" y="155.7">R</text>
<text x="75.8" y="151.6">=1MΩ;</text>
<text x="75.8" y="155.7">=1MΩ;</text>
<text x="110.3" y="151.9">0.9*VDDIO</text>
<text x="175" y="151.9">V</text>
<text x="15.7" y="159.8">V</text>
<text x="24.2" y="159.8">, INT Low-Level Output Voltage</text>
<text x="69" y="160.2">OPEN=1, 0.3mA sink</text>
<text x="150.5" y="156.1">0.1*VDDIO</text>
<text x="155.6" y="160.2">0.1</text>
<text x="175" y="156.1">V</text>
<text x="175" y="160.2">V</text>
<text x="192.6" y="161.8">1</text>
<text x="15.7" y="167.2">Output Leakage Current</text>
<text x="69" y="163.7">Current</text>
<text x="69" y="167.2">OPEN=1</text>
<text x="135.3" y="167.6">100</text>
<text x="174.2" y="167.6">nA</text>
<text x="15.7" y="171.3">t</text>
<text x="19.3" y="171.3">, INT Pulse Width</text>
<text x="69" y="171.3">LATCH_INT_EN=0</text>
<text x="136" y="171.7">50</text>
<text x="174.4" y="171.7">µs</text>
<text x="95.6" y="177.5">I2C I/O (SCL, SDA)</text>
<text x="15.7" y="183">V , LOW Level Input Voltage</text>
<text x="113.9" y="183.5">-0.5V</text>
<text x="150.5" y="183.5">0.3*VDDIO</text>
<text x="175" y="183.5">V</text>
<text x="15.7" y="187.2">V , HIGH-Level Input Voltage</text>
<text x="110.3" y="187.6">0.7*VDDIO</text>
<text x="151.8" y="187.5">VDDIO +</text>
<text x="154.6" y="190.8">0.5V</text>
<text x="175" y="187.6">V</text>
<text x="15.7" y="194.9">V</text>
<text x="20.1" y="194.9">, Hysteresis</text>
<text x="130.6" y="195">0.1*VDDIO</text>
<text x="175" y="195">V</text>
<text x="15.7" y="199">V</text>
<text x="15.7" y="202.8">I</text>
<text x="18.9" y="202.8">, LOW-Level Output Current</text>
<text x="20" y="199">, LOW-Level Output Voltage</text>
<text x="69" y="203.2">V</text>
<text x="69" y="199">3mA sink current</text>
<text x="73.3" y="203.2">=0.4V</text>
<text x="116.5" y="199.1">0</text>
<text x="136.8" y="203.2">3</text>
<text x="155.6" y="199.1">0.4</text>
<text x="173.8" y="203.2">mA</text>
<text x="175" y="199.1">V</text>
<text x="192.6" y="199.1">1</text>
<text x="69" y="206.4">V</text>
<text x="73.3" y="206.4">=0.6V</text>
<text x="136.8" y="206.5">6</text>
<text x="173.8" y="206.5">mA</text>
<text x="15.7" y="210.5">Output Leakage Current</text>
<text x="15.7" y="214.7">t , Output Fall Time from V</text>
<text x="53.5" y="214.7">to V</text>
<text x="69" y="214.7">C bus capacitance in pf</text>
<text x="111.4" y="214.7">20+0.1C</text>
<text x="135.3" y="210.6">100</text>
<text x="155.2" y="214.7">250</text>
<text x="174.2" y="210.6">nA</text>
<text x="174.5" y="214.7">ns</text>
<text x="83.7" y="220.6">AUXILLIARY I/O (AUX_CL, AUX_DA)</text>
<text x="15.7" y="226.1">V , LOW-Level Input Voltage</text>
<text x="113.9" y="226.5">-0.5V</text>
<text x="150.5" y="226.5">0.3*VDDIO</text>
<text x="175" y="226.5">V</text>
<text x="15.7" y="230.3">V , HIGH-Level Input Voltage</text>
<text x="109.9" y="230.6">0.7* VDDIO</text>
<text x="151.8" y="230.6">VDDIO +</text>
<text x="154.6" y="233.8">0.5V</text>
<text x="175" y="230.6">V</text>
<text x="15.7" y="237.6">V</text>
<text x="20.3" y="237.6">, Hysteresis</text>
<text x="130.2" y="238">0.1* VDDIO</text>
<text x="175" y="238">V</text>
<text x="192.6" y="235.5">1</text>
<text x="15.7" y="241.8">V</text>
<text x="20.9" y="241.8">, LOW-Level Output Voltage</text>
<text x="69" y="241.8">VDDIO</text>
<text x="69" y="245">current</text>
<text x="80.6" y="241.8">&gt;</text>
<text x="85" y="241.8">2V;</text>
<text x="91.9" y="241.8">1mA</text>
<text x="100.3" y="241.8">sink</text>
<text x="116.5" y="242.1">0</text>
<text x="155.6" y="242.1">0.4</text>
<text x="175" y="242.1">V</text>
</g>
<text font-size="2.3" x="132.7" y="45.3">A</text>
<g font-size="1.8">
<text x="43.1" y="106.5">RAMP</text>
<text x="16.5" y="117.4">2</text>
<text x="17.6" y="131.9">IH</text>
<text x="17.6" y="136">IL</text>
<text x="17.7" y="140.1">I</text>
<text x="17.6" y="151.9">OH</text>
<text x="71" y="151.9">LOAD</text>
<text x="17.6" y="156">OL1</text>
<text x="17.6" y="160.1">OL.INT1</text>
<text x="71" y="156">LOAD</text>
<text x="16.5" y="171.7">INT</text>
<text x="17.7" y="183.4">IL</text>
<text x="17.7" y="187.5">IH</text>
<text x="17.7" y="195.2">hys</text>
<text x="16.6" y="203.2">OL</text>
<text x="17.7" y="199.3">OL</text>
<text x="71" y="203.5">OL</text>
<text x="71" y="206.8">OL</text>
<text x="16.5" y="215">of</text>
<text x="47.8" y="215">IHmax</text>
<text x="58.4" y="215">ILmax</text>
<text x="70.9" y="215">b</text>
<text x="122.2" y="215.1">b</text>
<text x="17.6" y="226.5">IL</text>
<text x="17.6" y="230.6">IH</text>
<text x="17.6" y="238">hys</text>
<text x="17.6" y="242.1">OL1</text>
</g>
</svg>
